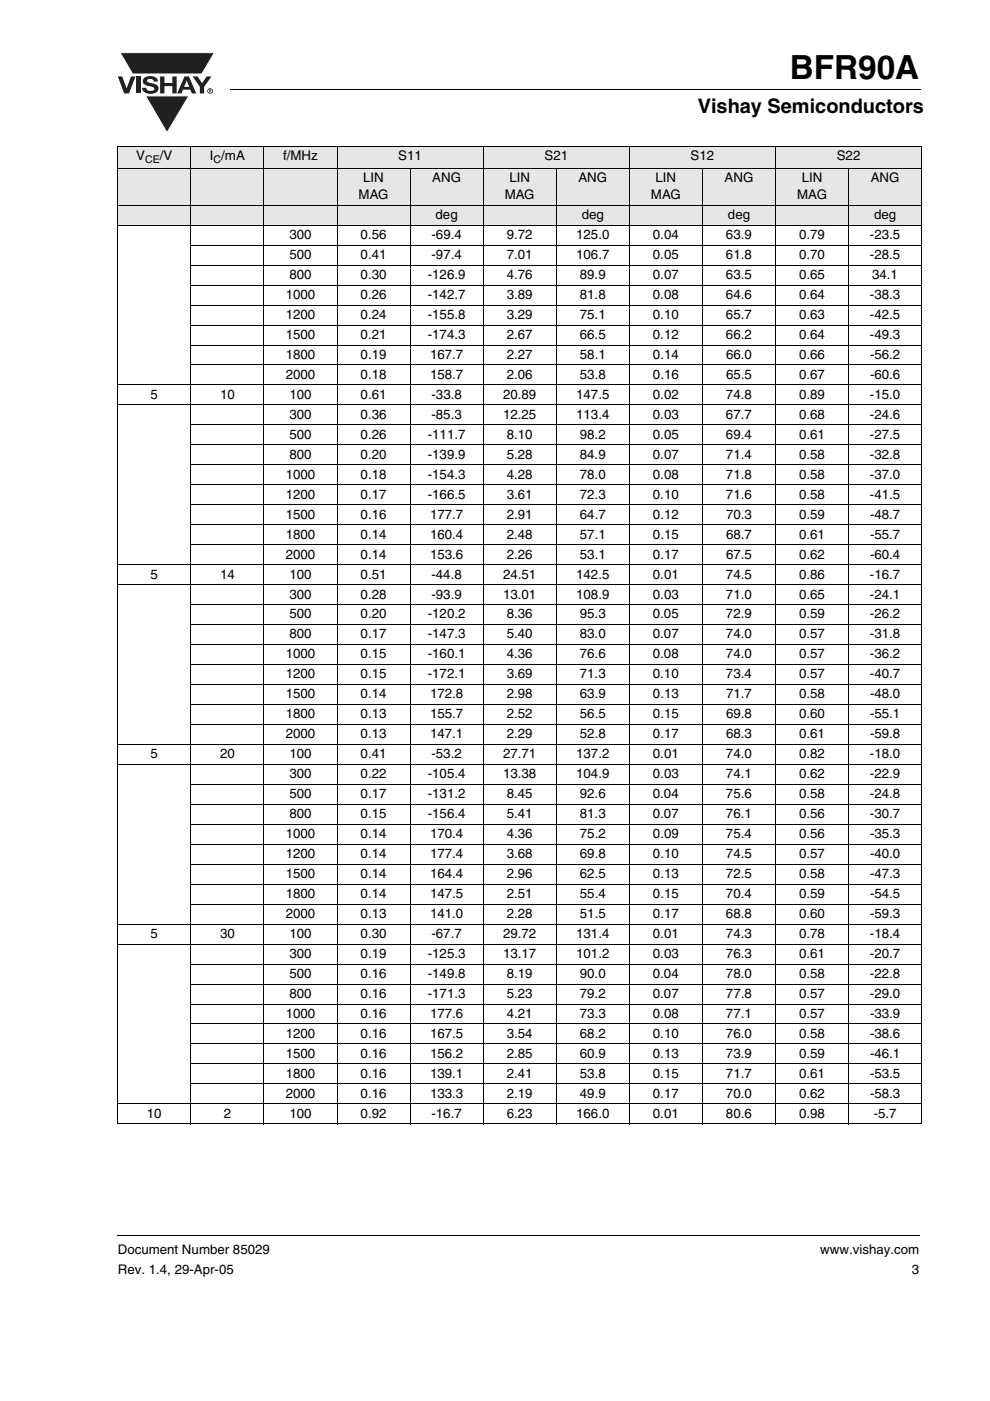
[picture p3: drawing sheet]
<svg xmlns="http://www.w3.org/2000/svg" width="210mm" height="297mm" viewBox="0 0 210 297" stroke-linecap="round" stroke-linejoin="round" font-family="sans-serif">
<path d="M25.5 11.2h20l-2.7 4.5h-14.7z" fill="#231f20"/>
<path d="M25.5 11.2h20l-2.7 4.5h-14.7z" fill="none" stroke="#fff" stroke-width=".21"/>
<path d="M30.9 20.3h9.2l-4.7 7.8z" fill="#231f20"/>
<path d="M30.9 20.3h9.2l-4.7 7.8z" fill="none" stroke="#fff" stroke-width=".21"/>
<g fill="#231f20">
<path d="M25 16.2h.9l1 2.5 .9-2.5h.9l-1.3 3.6h-1.1z"/>
<path d="M28.9 16.2h.9v3.6h-.9z"/>
<path d="M30.6 16.5a2.1 2.1 0 0 1 2.8 .3l.1 .5h-.9a.79 .79 0 0 0-.7-.6 .79 .79 0 0 0-.7 .4l.2 .3 1 .3a1.08 1.08 0 0 1 1.2 1 1.08 1.08 0 0 1-1.1 1.1 1.73 1.73 0 0 1-2.4-1.2h.9a.96 .96 0 0 0 .8 .7 .96 .96 0 0 0 1-.5 1.68 1.68 0 0 0-1.6-.7 .92 .92 0 0 1-.9-.6 .92 .92 0 0 1 .3-1z"/>
<path d="M34 16.2h.9v1.4h1.7v-1.4h.9v3.6h-.9v-1.5h-1.7v1.5h-.9z"/>
<path d="M40.9 16.2h1l1 1.4 .9-1.4h1l-1.5 2.2v1.4h-.9v-1.4z"/>
<path d="M39.6 17.1l-.5 1.3h1zM39.1 16.2h1l1.5 3.6h-.9l-.3-.8h-1.6l-.3 .8h-.9z"/>
<path d="M44.5 19.1v.1h.2v-.1zM44.3 18.9l.5 .1v.1l-.1 .2 .1 .3-.3-.3-.2 .3zM44.1 19.3a.46 .46 0 0 0 .9 0 .46 .46 0 0 0-.9 0zM44 19.3a.6 .6 0 0 1 1.2 0 .6 .6 0 0 1-1.2 0z"/>
</g>
<path d="M48.9 18.9l.1 .2zM24.9 261.9l.1 .2z" fill="#000"/>
<path d="M49 19h146.3M25 262h170.1" fill="none" stroke="#000" stroke-width=".21"/>
<g fill="#e6e6e6">
<path d="M25 31h15.5v4.8h-15.5z"/>
<path d="M40.5 31h15.5v4.8h-15.5z"/>
<path d="M56 31h15.5v4.8h-15.5z"/>
<path d="M71.5 31h31v4.8h-31z"/>
<path d="M102.5 31h31v4.8h-31z"/>
<path d="M133.5 31h31v4.8h-31z"/>
<path d="M164.5 31h31v4.8h-31z"/>
<path d="M25 35.8h62v7.7h-62z"/>
<path d="M87 35.8h15.5v7.7h-15.5z"/>
<path d="M102.5 35.8h15.5v7.7h-15.5z"/>
<path d="M118 35.8h15.5v7.7h-15.5z"/>
<path d="M133.5 35.8h15.5v7.7h-15.5z"/>
<path d="M149 35.8h15.5v7.7h-15.5z"/>
<path d="M164.5 35.8h15.5v7.7h-15.5z"/>
<path d="M180 35.8h15.5v7.7h-15.5z"/>
<path d="M25 43.5h77.5v4.3h-77.5z"/>
<path d="M102.5 43.5h31v4.3h-31z"/>
<path d="M133.5 43.5h31v4.3h-31z"/>
<path d="M164.5 43.5h31v4.3h-31z"/>
</g>
<g fill="none" stroke="#000" stroke-width=".21">
<path d="M24.9 31h170.7M24.9 35.8h170.7M25 31.1v207.1M40.5 30.9v207.5M56 30.9v207.5M71.5 30.9v207.5M87 35.7v202.7M102.5 30.9v207.5M118 35.7v202.7M133.5 30.9v207.5M149 35.7v202.7M164.5 30.9v207.5"/>
<path d="M180 35.7v202.7M195.5 31.1v207.1M24.9 43.5h170.7M24.9 47.8h170.7M40.4 52h155.2M40.4 56.2h155.2M40.4 60.5h155.2M40.4 64.7h155.2M40.4 68.9h155.2M40.4 73.2h155.2M40.4 77.4h155.2M24.9 81.6h170.7"/>
<path d="M24.9 85.9h170.7M40.4 90.1h155.2M40.4 94.3h155.2M40.4 98.6h155.2M24.9 119.7h170.7M40.4 102.8h155.2M40.4 107h155.2M40.4 111.3h155.2M40.4 115.5h155.2M24.9 124h170.7M40.4 128.2h155.2M40.4 132.4h155.2"/>
<path d="M40.4 136.7h155.2M24.9 157.8h170.7M40.4 140.9h155.2M40.4 145.1h155.2M40.4 149.4h155.2M40.4 153.6h155.2M24.9 162.1h170.7M40.4 166.3h155.2M40.4 170.5h155.2M40.4 174.8h155.2M40.4 179h155.2M24.9 195.9h170.7"/>
<path d="M40.4 183.2h155.2M40.4 187.5h155.2M40.4 191.7h155.2M24.9 200.2h170.7M40.4 204.4h155.2M40.4 208.6h155.2M40.4 212.9h155.2M40.4 217.1h155.2M24.9 234h170.7M24.9 238.3h170.7M40.4 221.3h155.2M40.4 225.6h155.2"/>
<path d="M40.4 229.8h155.2"/>
</g>
<text font-size="7" x="167.6" y="16.7">BFR90A</text>
<text font-size="4.2" x="148" y="24">Vishay Semiconductors</text>
<g font-size="2.8">
<text x="28.9" y="34">V</text>
<text x="33.9" y="34">/V</text>
<text x="44.5" y="34">I /mA</text>
<text x="60" y="34">f/MHz</text>
<text x="84.5" y="34">S11</text>
<text x="115.5" y="34">S21</text>
<text x="146.5" y="34">S12</text>
<text x="177.5" y="34">S22</text>
<text x="77" y="38.7">LIN</text>
<text x="91.7" y="38.7">ANG</text>
<text x="108" y="38.7">LIN</text>
<text x="122.7" y="38.7">ANG</text>
<text x="139" y="38.7">LIN</text>
<text x="153.7" y="38.7">ANG</text>
<text x="170.1" y="38.7">LIN</text>
<text x="184.7" y="38.7">ANG</text>
<text x="76.1" y="42.2">MAG</text>
<text x="92.4" y="46.5">deg</text>
<text x="107.1" y="42.2">MAG</text>
<text x="123.4" y="46.5">deg</text>
<text x="138.1" y="42.2">MAG</text>
<text x="154.4" y="46.5">deg</text>
<text x="169.1" y="42.2">MAG</text>
<text x="185.4" y="46.5">deg</text>
<text x="61.4" y="50.7">300</text>
<text x="76.5" y="50.7">0.56</text>
<text x="91.5" y="50.7">-69.4</text>
<text x="107.5" y="50.7">9.72</text>
<text x="122.2" y="50.7">125.0</text>
<text x="138.5" y="50.7">0.04</text>
<text x="154" y="50.7">63.9</text>
<text x="169.5" y="50.7">0.79</text>
<text x="184.5" y="50.7">-23.5</text>
<text x="61.4" y="54.9">500</text>
<text x="61.4" y="59.2">800</text>
<text x="76.5" y="54.9">0.41</text>
<text x="76.5" y="59.2">0.30</text>
<text x="90.7" y="59.2">-126.9</text>
<text x="91.5" y="54.9">-97.4</text>
<text x="107.5" y="54.9">7.01</text>
<text x="107.5" y="59.2">4.76</text>
<text x="122.2" y="54.9">106.7</text>
<text x="123" y="59.2">89.9</text>
<text x="138.5" y="54.9">0.05</text>
<text x="138.5" y="59.2">0.07</text>
<text x="154" y="59.2">63.5</text>
<text x="154" y="54.9">61.8</text>
<text x="169.5" y="59.2">0.65</text>
<text x="169.5" y="54.9">0.70</text>
<text x="184.5" y="54.9">-28.5</text>
<text x="185" y="59.2">34.1</text>
<text x="60.6" y="63.4">1000</text>
<text x="76.5" y="63.4">0.26</text>
<text x="90.7" y="63.4">-142.7</text>
<text x="107.5" y="63.4">3.89</text>
<text x="123" y="63.4">81.8</text>
<text x="138.5" y="63.4">0.08</text>
<text x="154" y="63.4">64.6</text>
<text x="169.5" y="63.4">0.64</text>
<text x="184.5" y="63.4">-38.3</text>
<text x="60.6" y="67.6">1200</text>
<text x="60.6" y="71.9">1500</text>
<text x="76.5" y="67.6">0.24</text>
<text x="76.5" y="71.9">0.21</text>
<text x="90.7" y="67.6">-155.8</text>
<text x="90.7" y="71.9">-174.3</text>
<text x="107.5" y="67.6">3.29</text>
<text x="107.5" y="71.9">2.67</text>
<text x="123" y="67.6">75.1</text>
<text x="123" y="71.9">66.5</text>
<text x="138.5" y="67.6">0.10</text>
<text x="138.5" y="71.9">0.12</text>
<text x="154" y="67.6">65.7</text>
<text x="154" y="71.9">66.2</text>
<text x="169.5" y="67.6">0.63</text>
<text x="169.5" y="71.9">0.64</text>
<text x="184.5" y="67.6">-42.5</text>
<text x="184.5" y="71.9">-49.3</text>
<text x="60.6" y="76.1">1800</text>
<text x="76.5" y="76.1">0.19</text>
<text x="91.2" y="76.1">167.7</text>
<text x="107.5" y="76.1">2.27</text>
<text x="123" y="76.1">58.1</text>
<text x="138.5" y="76.1">0.14</text>
<text x="154" y="76.1">66.0</text>
<text x="169.5" y="76.1">0.66</text>
<text x="184.5" y="76.1">-56.2</text>
<text x="60.6" y="80.3">2000</text>
<text x="76.5" y="80.3">0.18</text>
<text x="91.2" y="80.3">158.7</text>
<text x="107.5" y="80.3">2.06</text>
<text x="123" y="80.3">53.8</text>
<text x="138.5" y="80.3">0.16</text>
<text x="154" y="80.3">65.5</text>
<text x="169.5" y="80.3">0.67</text>
<text x="184.5" y="80.3">-60.6</text>
<text x="31.9" y="84.6">5</text>
<text x="46.7" y="84.6">10</text>
<text x="61.4" y="88.8">300</text>
<text x="61.4" y="84.6">100</text>
<text x="76.5" y="88.8">0.36</text>
<text x="76.5" y="84.6">0.61</text>
<text x="91.5" y="88.8">-85.3</text>
<text x="91.5" y="84.6">-33.8</text>
<text x="106.7" y="88.8">12.25</text>
<text x="106.7" y="84.6">20.89</text>
<text x="122.2" y="88.8">113.4</text>
<text x="122.2" y="84.6">147.5</text>
<text x="138.5" y="88.8">0.03</text>
<text x="138.5" y="84.6">0.02</text>
<text x="154" y="88.8">67.7</text>
<text x="154" y="84.6">74.8</text>
<text x="169.5" y="88.8">0.68</text>
<text x="169.5" y="84.6">0.89</text>
<text x="184.5" y="88.8">-24.6</text>
<text x="184.5" y="84.6">-15.0</text>
<text x="61.4" y="93">500</text>
<text x="76.5" y="93">0.26</text>
<text x="90.7" y="93">-111.7</text>
<text x="107.5" y="93">8.10</text>
<text x="123" y="93">98.2</text>
<text x="138.5" y="93">0.05</text>
<text x="154" y="93">69.4</text>
<text x="169.5" y="93">0.61</text>
<text x="184.5" y="93">-27.5</text>
<text x="60.6" y="101.5">1000</text>
<text x="61.4" y="97.3">800</text>
<text x="76.5" y="97.3">0.20</text>
<text x="76.5" y="101.5">0.18</text>
<text x="90.7" y="97.3">-139.9</text>
<text x="90.7" y="101.5">-154.3</text>
<text x="107.5" y="97.3">5.28</text>
<text x="107.5" y="101.5">4.28</text>
<text x="123" y="97.3">84.9</text>
<text x="123" y="101.5">78.0</text>
<text x="138.5" y="97.3">0.07</text>
<text x="138.5" y="101.5">0.08</text>
<text x="154" y="97.3">71.4</text>
<text x="154" y="101.5">71.8</text>
<text x="169.5" y="97.3">0.58</text>
<text x="169.5" y="101.5">0.58</text>
<text x="184.5" y="97.3">-32.8</text>
<text x="184.5" y="101.5">-37.0</text>
<text x="60.6" y="105.7">1200</text>
<text x="76.5" y="105.7">0.17</text>
<text x="90.7" y="105.7">-166.5</text>
<text x="107.5" y="105.7">3.61</text>
<text x="123" y="105.7">72.3</text>
<text x="138.5" y="105.7">0.10</text>
<text x="154" y="105.7">71.6</text>
<text x="169.5" y="105.7">0.58</text>
<text x="184.5" y="105.7">-41.5</text>
<text x="60.6" y="110">1500</text>
<text x="76.5" y="110">0.16</text>
<text x="91.2" y="110">177.7</text>
<text x="107.5" y="110">2.91</text>
<text x="123" y="110">64.7</text>
<text x="138.5" y="110">0.12</text>
<text x="154" y="110">70.3</text>
<text x="169.5" y="110">0.59</text>
<text x="184.5" y="110">-48.7</text>
<text x="60.6" y="114.2">1800</text>
<text x="60.6" y="118.4">2000</text>
<text x="76.5" y="114.2">0.14</text>
<text x="76.5" y="118.4">0.14</text>
<text x="91.2" y="114.2">160.4</text>
<text x="91.2" y="118.4">153.6</text>
<text x="107.5" y="114.2">2.48</text>
<text x="107.5" y="118.4">2.26</text>
<text x="123" y="114.2">57.1</text>
<text x="123" y="118.4">53.1</text>
<text x="138.5" y="114.2">0.15</text>
<text x="138.5" y="118.4">0.17</text>
<text x="154" y="114.2">68.7</text>
<text x="154" y="118.4">67.5</text>
<text x="169.5" y="114.2">0.61</text>
<text x="169.5" y="118.4">0.62</text>
<text x="184.5" y="114.2">-55.7</text>
<text x="184.5" y="118.4">-60.4</text>
<text x="31.9" y="122.7">5</text>
<text x="46.7" y="122.7">14</text>
<text x="61.4" y="122.7">100</text>
<text x="76.5" y="122.7">0.51</text>
<text x="91.5" y="122.7">-44.8</text>
<text x="106.7" y="122.7">24.51</text>
<text x="122.2" y="122.7">142.5</text>
<text x="138.5" y="122.7">0.01</text>
<text x="154" y="122.7">74.5</text>
<text x="169.5" y="122.7">0.86</text>
<text x="184.5" y="122.7">-16.7</text>
<text x="61.4" y="126.9">300</text>
<text x="61.4" y="131.1">500</text>
<text x="76.5" y="126.9">0.28</text>
<text x="76.5" y="131.1">0.20</text>
<text x="90.7" y="131.1">-120.2</text>
<text x="91.5" y="126.9">-93.9</text>
<text x="106.7" y="126.9">13.01</text>
<text x="107.5" y="131.1">8.36</text>
<text x="122.2" y="126.9">108.9</text>
<text x="123" y="131.1">95.3</text>
<text x="138.5" y="131.1">0.05</text>
<text x="138.5" y="126.9">0.03</text>
<text x="154" y="131.1">72.9</text>
<text x="154" y="126.9">71.0</text>
<text x="169.5" y="131.1">0.59</text>
<text x="169.5" y="126.9">0.65</text>
<text x="184.5" y="131.1">-26.2</text>
<text x="184.5" y="126.9">-24.1</text>
<text x="61.4" y="135.4">800</text>
<text x="76.5" y="135.4">0.17</text>
<text x="90.7" y="135.4">-147.3</text>
<text x="107.5" y="135.4">5.40</text>
<text x="123" y="135.4">83.0</text>
<text x="138.5" y="135.4">0.07</text>
<text x="154" y="135.4">74.0</text>
<text x="169.5" y="135.4">0.57</text>
<text x="184.5" y="135.4">-31.8</text>
<text x="60.6" y="139.6">1000</text>
<text x="60.6" y="143.8">1200</text>
<text x="76.5" y="139.6">0.15</text>
<text x="76.5" y="143.8">0.15</text>
<text x="90.7" y="139.6">-160.1</text>
<text x="90.7" y="143.8">-172.1</text>
<text x="107.5" y="139.6">4.36</text>
<text x="107.5" y="143.8">3.69</text>
<text x="123" y="139.6">76.6</text>
<text x="123" y="143.8">71.3</text>
<text x="138.5" y="139.6">0.08</text>
<text x="138.5" y="143.8">0.10</text>
<text x="154" y="139.6">74.0</text>
<text x="154" y="143.8">73.4</text>
<text x="169.5" y="139.6">0.57</text>
<text x="169.5" y="143.8">0.57</text>
<text x="184.5" y="139.6">-36.2</text>
<text x="184.5" y="143.8">-40.7</text>
<text x="60.6" y="148.1">1500</text>
<text x="76.5" y="148.1">0.14</text>
<text x="91.2" y="148.1">172.8</text>
<text x="107.5" y="148.1">2.98</text>
<text x="123" y="148.1">63.9</text>
<text x="138.5" y="148.1">0.13</text>
<text x="154" y="148.1">71.7</text>
<text x="169.5" y="148.1">0.58</text>
<text x="184.5" y="148.1">-48.0</text>
<text x="60.6" y="152.3">1800</text>
<text x="76.5" y="152.3">0.13</text>
<text x="91.2" y="152.3">155.7</text>
<text x="107.5" y="152.3">2.52</text>
<text x="123" y="152.3">56.5</text>
<text x="138.5" y="152.3">0.15</text>
<text x="154" y="152.3">69.8</text>
<text x="169.5" y="152.3">0.60</text>
<text x="184.5" y="152.3">-55.1</text>
<text x="31.9" y="160.8">5</text>
<text x="46.7" y="160.8">20</text>
<text x="60.6" y="156.5">2000</text>
<text x="61.4" y="160.8">100</text>
<text x="76.5" y="156.5">0.13</text>
<text x="76.5" y="160.8">0.41</text>
<text x="91.2" y="156.5">147.1</text>
<text x="91.5" y="160.8">-53.2</text>
<text x="106.7" y="160.8">27.71</text>
<text x="107.5" y="156.5">2.29</text>
<text x="122.2" y="160.8">137.2</text>
<text x="123" y="156.5">52.8</text>
<text x="138.5" y="160.8">0.01</text>
<text x="138.5" y="156.5">0.17</text>
<text x="154" y="160.8">74.0</text>
<text x="154" y="156.5">68.3</text>
<text x="169.5" y="160.8">0.82</text>
<text x="169.5" y="156.5">0.61</text>
<text x="184.5" y="160.8">-18.0</text>
<text x="184.5" y="156.5">-59.8</text>
<text x="61.4" y="165">300</text>
<text x="76.5" y="165">0.22</text>
<text x="90.7" y="165">-105.4</text>
<text x="106.7" y="165">13.38</text>
<text x="122.2" y="165">104.9</text>
<text x="138.5" y="165">0.03</text>
<text x="154" y="165">74.1</text>
<text x="169.5" y="165">0.62</text>
<text x="184.5" y="165">-22.9</text>
<text x="61.4" y="169.2">500</text>
<text x="61.4" y="173.5">800</text>
<text x="76.5" y="169.2">0.17</text>
<text x="76.5" y="173.5">0.15</text>
<text x="90.7" y="169.2">-131.2</text>
<text x="90.7" y="173.5">-156.4</text>
<text x="107.5" y="169.2">8.45</text>
<text x="107.5" y="173.5">5.41</text>
<text x="123" y="169.2">92.6</text>
<text x="123" y="173.5">81.3</text>
<text x="138.5" y="169.2">0.04</text>
<text x="138.5" y="173.5">0.07</text>
<text x="154" y="169.2">75.6</text>
<text x="154" y="173.5">76.1</text>
<text x="169.5" y="169.2">0.58</text>
<text x="169.5" y="173.5">0.56</text>
<text x="184.5" y="169.2">-24.8</text>
<text x="184.5" y="173.5">-30.7</text>
<text x="60.6" y="177.7">1000</text>
<text x="76.5" y="177.7">0.14</text>
<text x="91.2" y="177.7">170.4</text>
<text x="107.5" y="177.7">4.36</text>
<text x="123" y="177.7">75.2</text>
<text x="138.5" y="177.7">0.09</text>
<text x="154" y="177.7">75.4</text>
<text x="169.5" y="177.7">0.56</text>
<text x="184.5" y="177.7">-35.3</text>
<text x="60.6" y="181.9">1200</text>
<text x="76.5" y="181.9">0.14</text>
<text x="91.2" y="181.9">177.4</text>
<text x="107.5" y="181.9">3.68</text>
<text x="123" y="181.9">69.8</text>
<text x="138.5" y="181.9">0.10</text>
<text x="154" y="181.9">74.5</text>
<text x="169.5" y="181.9">0.57</text>
<text x="184.5" y="181.9">-40.0</text>
<text x="60.6" y="186.2">1500</text>
<text x="60.6" y="190.4">1800</text>
<text x="76.5" y="186.2">0.14</text>
<text x="76.5" y="190.4">0.14</text>
<text x="91.2" y="186.2">164.4</text>
<text x="91.2" y="190.4">147.5</text>
<text x="107.5" y="186.2">2.96</text>
<text x="107.5" y="190.4">2.51</text>
<text x="123" y="186.2">62.5</text>
<text x="123" y="190.4">55.4</text>
<text x="138.5" y="186.2">0.13</text>
<text x="138.5" y="190.4">0.15</text>
<text x="154" y="186.2">72.5</text>
<text x="154" y="190.4">70.4</text>
<text x="169.5" y="186.2">0.58</text>
<text x="169.5" y="190.4">0.59</text>
<text x="184.5" y="186.2">-47.3</text>
<text x="184.5" y="190.4">-54.5</text>
<text x="60.6" y="194.6">2000</text>
<text x="76.5" y="194.6">0.13</text>
<text x="91.2" y="194.6">141.0</text>
<text x="107.5" y="194.6">2.28</text>
<text x="123" y="194.6">51.5</text>
<text x="138.5" y="194.6">0.17</text>
<text x="154" y="194.6">68.8</text>
<text x="169.5" y="194.6">0.60</text>
<text x="184.5" y="194.6">-59.3</text>
<text x="31.9" y="198.9">5</text>
<text x="46.7" y="198.9">30</text>
<text x="61.4" y="203.1">300</text>
<text x="61.4" y="198.9">100</text>
<text x="76.5" y="203.1">0.19</text>
<text x="76.5" y="198.9">0.30</text>
<text x="90.7" y="203.1">-125.3</text>
<text x="91.5" y="198.9">-67.7</text>
<text x="106.7" y="198.9">29.72</text>
<text x="106.7" y="203.1">13.17</text>
<text x="122.2" y="198.9">131.4</text>
<text x="122.2" y="203.1">101.2</text>
<text x="138.5" y="198.9">0.01</text>
<text x="138.5" y="203.1">0.03</text>
<text x="154" y="198.9">74.3</text>
<text x="154" y="203.1">76.3</text>
<text x="169.5" y="198.9">0.78</text>
<text x="169.5" y="203.1">0.61</text>
<text x="184.5" y="198.9">-18.4</text>
<text x="184.5" y="203.1">-20.7</text>
<text x="61.4" y="207.3">500</text>
<text x="76.5" y="207.3">0.16</text>
<text x="90.7" y="207.3">-149.8</text>
<text x="107.5" y="207.3">8.19</text>
<text x="123" y="207.3">90.0</text>
<text x="138.5" y="207.3">0.04</text>
<text x="154" y="207.3">78.0</text>
<text x="169.5" y="207.3">0.58</text>
<text x="184.5" y="207.3">-22.8</text>
<text x="60.6" y="215.8">1000</text>
<text x="61.4" y="211.6">800</text>
<text x="76.5" y="215.8">0.16</text>
<text x="76.5" y="211.6">0.16</text>
<text x="90.7" y="211.6">-171.3</text>
<text x="91.2" y="215.8">177.6</text>
<text x="107.5" y="211.6">5.23</text>
<text x="107.5" y="215.8">4.21</text>
<text x="123" y="211.6">79.2</text>
<text x="123" y="215.8">73.3</text>
<text x="138.5" y="211.6">0.07</text>
<text x="138.5" y="215.8">0.08</text>
<text x="154" y="211.6">77.8</text>
<text x="154" y="215.8">77.1</text>
<text x="169.5" y="211.6">0.57</text>
<text x="169.5" y="215.8">0.57</text>
<text x="184.5" y="211.6">-29.0</text>
<text x="184.5" y="215.8">-33.9</text>
<text x="60.6" y="220">1200</text>
<text x="76.5" y="220">0.16</text>
<text x="91.2" y="220">167.5</text>
<text x="107.5" y="220">3.54</text>
<text x="123" y="220">68.2</text>
<text x="138.5" y="220">0.10</text>
<text x="154" y="220">76.0</text>
<text x="169.5" y="220">0.58</text>
<text x="184.5" y="220">-38.6</text>
<text x="60.6" y="224.3">1500</text>
<text x="76.5" y="224.3">0.16</text>
<text x="91.2" y="224.3">156.2</text>
<text x="107.5" y="224.3">2.85</text>
<text x="123" y="224.3">60.9</text>
<text x="138.5" y="224.3">0.13</text>
<text x="154" y="224.3">73.9</text>
<text x="169.5" y="224.3">0.59</text>
<text x="184.5" y="224.3">-46.1</text>
<text x="60.6" y="228.5">1800</text>
<text x="60.6" y="232.7">2000</text>
<text x="76.5" y="228.5">0.16</text>
<text x="76.5" y="232.7">0.16</text>
<text x="91.2" y="228.5">139.1</text>
<text x="91.2" y="232.7">133.3</text>
<text x="107.5" y="228.5">2.41</text>
<text x="107.5" y="232.7">2.19</text>
<text x="123" y="228.5">53.8</text>
<text x="123" y="232.7">49.9</text>
<text x="138.5" y="228.5">0.15</text>
<text x="138.5" y="232.7">0.17</text>
<text x="154" y="228.5">71.7</text>
<text x="154" y="232.7">70.0</text>
<text x="169.5" y="228.5">0.61</text>
<text x="169.5" y="232.7">0.62</text>
<text x="184.5" y="228.5">-53.5</text>
<text x="184.5" y="232.7">-58.3</text>
<text x="31.2" y="237">10</text>
<text x="47.5" y="237">2</text>
<text x="61.4" y="237">100</text>
<text x="76.5" y="237">0.92</text>
<text x="91.5" y="237">-16.7</text>
<text x="107.5" y="237">6.23</text>
<text x="122.2" y="237">166.0</text>
<text x="138.5" y="237">0.01</text>
<text x="154" y="237">80.6</text>
<text x="169.5" y="237">0.98</text>
<text x="185.3" y="237">-5.7</text>
<text x="25" y="265.9">Document Number 85029</text>
<text x="174" y="265.9">www.vishay.com</text>
<text x="25" y="270.1">Rev. 1.4, 29-Apr-05</text>
<text x="193.4" y="270.1">3</text>
</g>
<g font-size="2.2">
<text x="30.8" y="34.6">CE</text>
<text x="45.3" y="34.6">C</text>
</g>
</svg>
